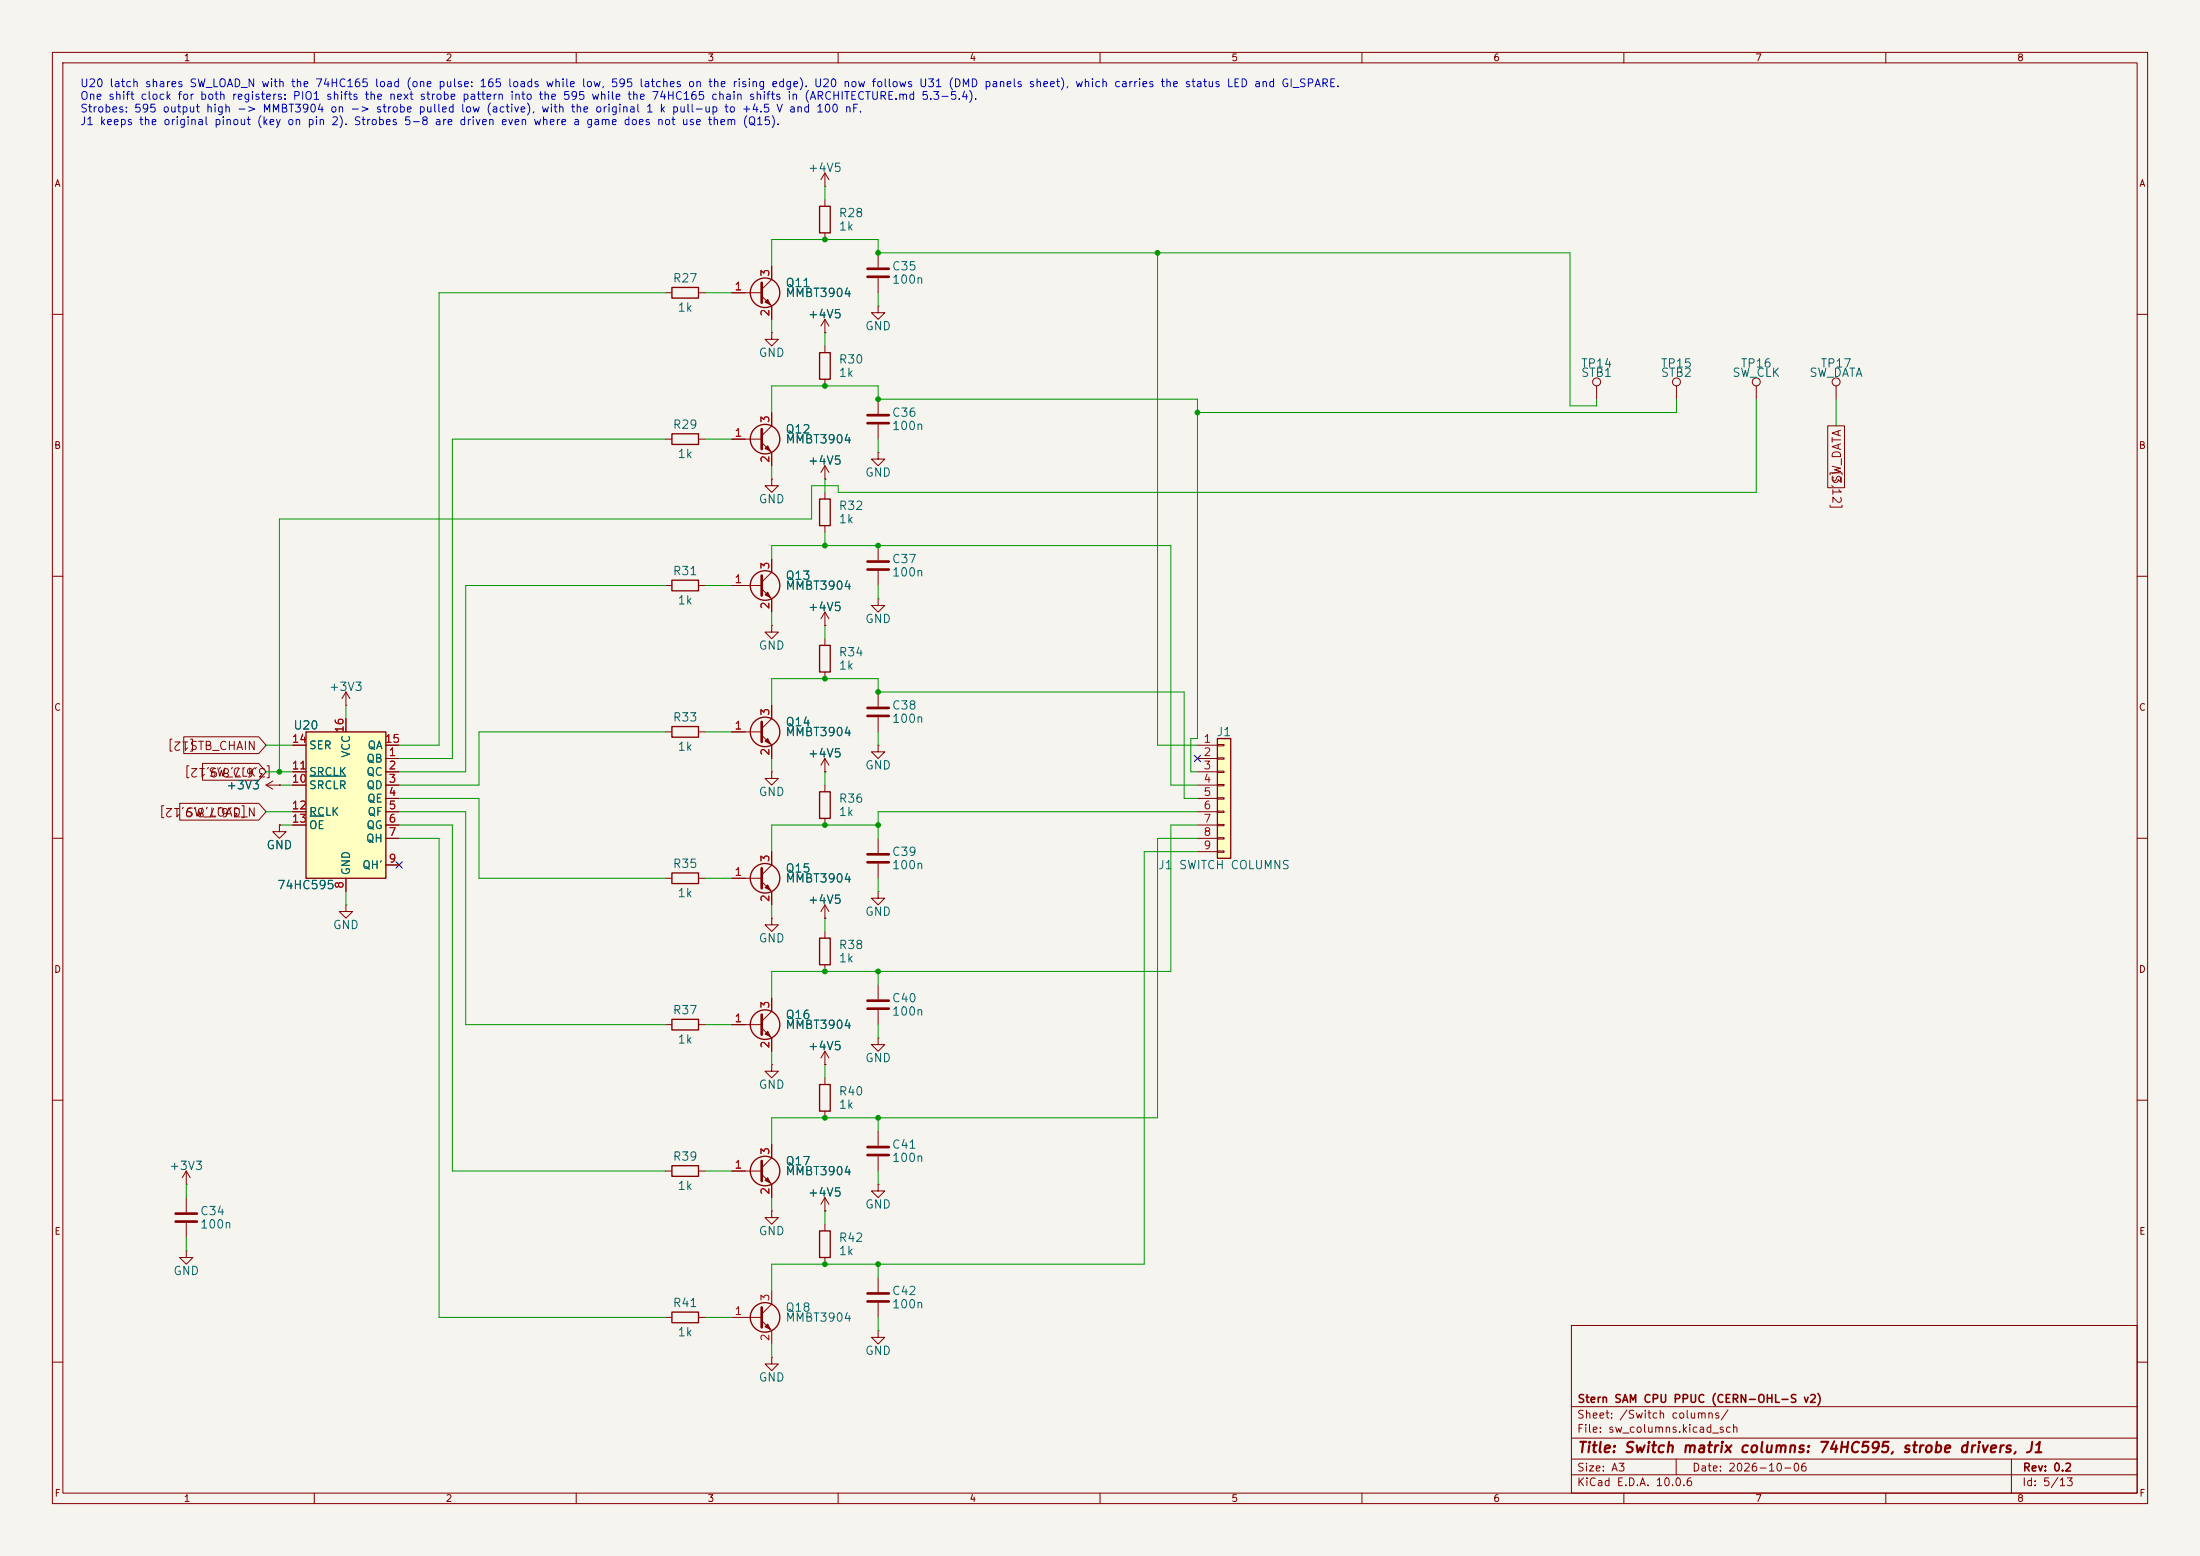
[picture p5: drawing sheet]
<svg xmlns="http://www.w3.org/2000/svg" width="420mm" height="297mm" viewBox="0 0 420 297" stroke-linecap="round" stroke-linejoin="round" font-family="sans-serif">
<path d="M0 0h420v297h-420z" fill="#f5f4ef" stroke="#f5f4ef" stroke-width=".19"/>
<g fill="none" stroke="#840000" stroke-width=".19">
<path d="M10 10h400v277h-400zM12 12h396v273h-396zM60 10v2M110 10v2M160 10v2M210 10v2M260 10v2M310 10v2M360 10v2M10 60h2M408 60h2M10 110h2"/>
<path d="M408 110h2M10 160h2M50.8 149.9l1.3 .7M50.8 149.9h2.5M52.1 149.1l-1.3 .8M53.3 149.9h.1M157.5 149.9v1.2M157.5 156.2v1.3M167.6 142.2v1.3h1.3l-1.3 1.3-1.2-1.3h1.2M167.6 142.2h.1M408 160h2M66 172.7v1.3h1.3l-1.3 1.3-1.2-1.3h1.2"/>
<path d="M66 172.7h.1M167.6 198.1v1.3h1.3l-1.3 1.3-1.2-1.3h1.2M167.6 198.1h.1M10 210h2M408 210h2M167.6 254v1.3h1.3l-1.3 1.2-1.2-1.2h1.2M167.6 254h.1M300 253h108v32h-108zM10 260h2M300 278.5h108M300 274.5h108M300 268.5h108"/>
<path d="M320 278.5v3M384 278.5v6.5M408 260h2M60 285v2M110 285v2M160 285v2M210 285v2M260 285v2M300 281.5h108M310 285v2M360 285v2"/>
</g>
<path d="M156.5 151.1h2v5.1h-2z" fill="none" stroke="#840000" stroke-width=".25"/>
<path d="M58.4 139.7h15.3v27.9h-15.3z" fill="#ffffc2"/>
<g fill="none" stroke="#840000" stroke-width=".25">
<path d="M156.5 67.3h2v5.1h-2zM128.3 110.7h5v2.1h-5zM58.4 139.7h15.3v27.9h-15.3zM128.3 138.7h5v2h-5zM156.5 123.2h2v5.1h-2zM128.3 166.6h5v2.1h-5zM156.5 179.1h2v5.1h-2zM128.3 194.6h5v2h-5zM156.5 207h2v5.1h-2zM128.3 250.4h5v2.1h-5z"/>
<circle cx="146" cy="111.8" r="2.82"/>
<circle cx="146" cy="139.7" r="2.82"/>
<circle cx="146" cy="167.6" r="2.82"/>
<circle cx="146" cy="195.6" r="2.82"/>
<circle cx="146" cy="223.5" r="2.82"/>
<circle cx="146" cy="251.5" r="2.82"/>
</g>
<g fill="none" stroke="#840000" stroke-width=".19">
<path d="M147.3 63.5v1.3h1.3l-1.3 1.2-1.3-1.2h1.3M147.3 63.5h.1M157.5 66v1.3M157.5 72.4v1.3M127 111.8h1.3M133.3 111.8h1.3M139.7 111.8h5.7M145.4 112.4l1.9 1.9v2.5M147.3 119.4v1.3h1.3l-1.3 1.2-1.3-1.2h1.3M147.3 119.4h.1M147.3 106.7v2.5l-1.9 1.9M157.5 119.4h.1"/>
<path d="M157.5 116.8v2.6M157.5 116.8l-.8 1.3M157.5 116.8l.7 1.3M167.6 114.3v1.3h1.3l-1.3 1.2-1.2-1.2h1.2M167.6 114.3h.1M167.6 104.1v2.8M167.6 109v2.8M66 134.6h.1M66 132.1v2.5M66 137.2v2.5M66 132.1l-.7 1.3M66 132.1l.8 1.3"/>
<path d="M127 139.7h1.3M133.3 139.7h1.3M139.7 139.7h5.7M147.3 134.6v2.6l-1.9 1.9M157.5 121.9v1.3M157.5 128.3v1.2M167.6 132.1v2.8M167.6 136.9v2.8M53.3 157.5v1.3h1.3l-1.3 1.2-1.2-1.2h1.2M53.3 157.5h.1M55.9 147.3h2.5M55.9 149.9h2.5"/>
<path d="M55.9 154.9h2.5M55.9 157.5h2.5M55.9 142.2h2.5M73.7 144.8h2.5M73.7 147.3h2.5M73.7 149.9h2.5M73.7 152.4h2.5M73.7 154.9h2.5M73.7 157.5h2.5M73.7 142.2h2.5M145.4 140.3l1.9 1.9v2.6M147.3 147.3v1.3h1.3l-1.3 1.3-1.3-1.3h1.3"/>
<path d="M147.3 147.3h.1M157.5 147.3h.1M157.5 144.8v2.5M157.5 144.8l-.8 1.3M157.5 144.8l.7 1.3M66 167.6v2.6M73.7 160h2.5M73.7 165.1h2.5M127 167.6h1.3M133.3 167.6h1.3M139.7 167.6h5.7M145.4 168.3l1.9 1.9v2.5"/>
<path d="M147.3 175.3v1.2h1.3l-1.3 1.3-1.3-1.3h1.3M147.3 175.3h.1M147.3 162.6v2.5l-1.9 1.9M157.5 175.3h.1M157.5 172.7l-.8 1.3M157.5 172.7l.7 1.3M157.5 172.7v2.6M157.5 177.8v1.3M167.6 170.2v1.3h1.3l-1.3 1.2-1.2-1.2h1.2M167.6 170.2h.1M167.6 160v2.8M167.6 164.8v2.8"/>
<path d="M127 195.6h1.3M133.3 195.6h1.3M139.7 195.6h5.7M145.4 196.2l1.9 1.9v2.6M147.3 190.5v2.5l-1.9 1.9M157.5 184.2v1.2M167.6 188v2.8M167.6 192.8v2.8M147.3 203.2v1.3h1.3l-1.3 1.2-1.3-1.2h1.3M147.3 203.2h.1M147.3 218.4v2.6l-1.9 1.9M157.5 205.7v1.3"/>
<path d="M157.5 212.1v1.3M167.6 215.9v2.8M35.6 226.1h.1M35.6 223.5l-.8 1.3M35.6 223.5l.7 1.3M35.6 223.5v2.6M139.7 223.5h5.7M145.4 224.2l1.9 1.9v2.5M167.6 220.7v2.8M127 251.5h1.3M133.3 251.5h1.3M139.7 251.5h5.7"/>
<path d="M145.4 252.1l1.9 1.9v2.5M147.3 259.1v1.2h1.3l-1.3 1.3-1.3-1.3h1.3M147.3 259.1h.1M147.3 246.4v2.5l-1.9 1.9"/>
</g>
<path d="M59.2 148.1h6.8M59.2 155.8h2.6" fill="none" stroke="#006464" stroke-width=".19"/>
<g fill="none" stroke="#840000" stroke-width=".51">
<path d="M145.4 109.9v3.8M165.6 107.2h4.1M165.6 108.7h4.1M145.4 137.8v3.8M165.6 135.1h4.1M165.6 136.7h4.1M145.4 165.7v3.8M165.6 163.1h4.1M165.6 164.6h4.1M145.4 193.7v3.8M165.6 191h4.1M165.6 192.5h4.1"/>
<path d="M165.6 218.9h4.1M145.4 221.6v3.8M165.6 220.5h4.1M145.4 249.6v3.8"/>
</g>
<g fill="#840000" stroke="#840000" stroke-width=".19">
<path d="M146 169.4l.6-.5 .5 1z"/>
<path d="M146 225.3l.6-.5 .5 1z"/>
<path d="M146 197.4l.6-.5 .5 1z"/>
<path d="M146 253.2l.6-.5 .5 1z"/>
<path d="M146 113.5l.6-.5 .5 1z"/>
<path d="M146 141.5l.6-.5 .5 1z"/>
</g>
<path d="M232.4 141h2.5v22.8h-2.5z" fill="#ffffc2"/>
<g fill="none" stroke="#840000" stroke-width=".25">
<path d="M156.5 39.4h2v5.1h-2zM128.3 54.9h5v2h-5zM128.3 82.8h5v2h-5zM156.5 95.3h2v5h-2zM232.4 141h2.5v22.8h-2.5zM128.3 222.5h5v2h-5zM156.5 234.9h2v5.1h-2z"/>
<circle cx="146" cy="55.9" r="2.82"/>
<circle cx="146" cy="83.8" r="2.82"/>
</g>
<g fill="none" stroke="#840000" stroke-width=".19">
<path d="M157.5 35.6h.1M157.5 33v2.6M157.5 38.1v1.3M157.5 33l-.8 1.3M157.5 33l.7 1.3M127 55.9h1.3M133.3 55.9h1.3M139.7 55.9h5.7M145.4 56.5l1.9 1.9v2.6M147.3 50.8v2.5l-1.9 1.9M157.5 44.5v1.2M167.6 58.4v1.3h1.3l-1.3 1.3-1.2-1.3h1.2"/>
<path d="M167.6 58.4h.1M167.6 48.3v2.8M167.6 53.1v2.8M147.3 78.7v2.6l-1.9 1.9M157.5 63.5h.1M157.5 61v2.5M157.5 61l-.8 1.2M157.5 61l.7 1.2M167.6 76.2v2.8M304.8 73.7v2.5M320 73.7v2.5M335.3 73.7v2.5"/>
<path d="M350.5 73.7v2.5M127 83.8h1.3M133.3 83.8h1.3M139.7 83.8h5.7M145.4 84.5l1.9 1.9v2.5M147.3 91.4v1.3h1.3l-1.3 1.3-1.3-1.3h1.3M147.3 91.4h.1M157.5 91.4h.1M157.5 88.9l-.8 1.3M157.5 88.9l.7 1.3M157.5 88.9v2.5M157.5 94v1.3"/>
<path d="M167.6 86.4v1.2h1.3l-1.3 1.3-1.2-1.3h1.2M167.6 86.4h.1M167.6 81v2.8M348.9 81.3h3.2v11.8h-3.2zM139.7 111.8h2.5M147.3 106.7v2.5M147.3 114.3v2.5M157.5 119.4h.1M157.5 100.3v1.3M66 137.2v2.5M139.7 139.7h2.5M147.3 134.6v2.6"/>
<path d="M34.3 153.3h15.1l1.4 1.6-1.4 1.6h-15.1zM35.1 140.6h14.3l1.4 1.6-1.4 1.6h-14.3zM38.7 145.7h10.7l1.4 1.6-1.4 1.6h-10.7zM53.3 157.5h.1M53.3 149.9h.1M55.9 142.2h2.5M55.9 147.3h2.5M55.9 149.9h2.5M55.9 154.9h2.5M55.9 157.5h2.5M73.7 142.2h2.5M73.7 144.8h2.5"/>
<path d="M73.7 147.3h2.5M73.7 149.9h2.5M73.7 152.4h2.5M73.7 154.9h2.5M73.7 157.5h2.5M147.3 142.2v2.6M157.5 147.3h.1M228.6 142.2h3.8M228.6 144.8h3.8M228.6 147.3h3.8M228.6 149.9h3.8M228.6 152.4h3.8"/>
<path d="M228.6 154.9h3.8M228.6 157.5h3.8M232.4 142.1h1.3v.3h-1.3zM232.4 144.7h1.3v.2h-1.3zM232.4 147.2h1.3v.2h-1.3zM232.4 149.7h1.3v.3h-1.3zM232.4 152.3h1.3v.2h-1.3zM232.4 154.8h1.3v.3h-1.3zM232.4 157.4h1.3v.2h-1.3zM232.4 159.9h1.3v.2h-1.3zM66 167.6v2.6M73.7 160h2.5"/>
<path d="M73.7 165.1h2.5M139.7 167.6h2.5M147.3 162.6v2.5M147.3 170.2v2.5M157.5 175.3h.1M228.6 160h3.8M228.6 162.6h3.8M232.4 162.4h1.3v.3h-1.3zM139.7 195.6h2.5M147.3 190.5v2.5M147.3 198.1v2.6M147.3 218.4v2.6"/>
<path d="M157.5 203.2h.1M157.5 200.7v2.5M157.5 200.7l-.8 1.2M157.5 200.7l.7 1.2M35.6 238.8v1.2h1.2l-1.2 1.3-1.3-1.3h1.3M35.6 238.8h.1M35.6 228.6v2.8M35.6 233.4v2.8M127 223.5h1.3M133.3 223.5h1.3M139.7 223.5h2.5M147.3 231.1v1.3h1.3l-1.3 1.3-1.3-1.3h1.3"/>
<path d="M147.3 231.1h.1M147.3 226.1v2.5M157.5 231.1h.1M157.5 228.6v2.5M157.5 233.7v1.2M157.5 228.6l-.8 1.3M157.5 228.6l.7 1.3M167.6 226.1v1.2h1.3l-1.3 1.3-1.2-1.3h1.2M167.6 226.1h.1M157.5 240v1.3M167.6 243.8v2.8M167.6 248.7v2.8"/>
<circle cx="304.8" cy="72.9" r=".76"/>
<circle cx="320" cy="72.9" r=".76"/>
<circle cx="335.3" cy="72.9" r=".76"/>
<circle cx="350.5" cy="72.9" r=".76"/>
</g>
<path d="M145.4 54v3.8M165.6 51.3h4.1M165.6 52.8h4.1M165.6 79.2h4.1M145.4 81.9v3.8M165.6 80.8h4.1M33.5 231.6h4.1M33.5 233.2h4.1M165.6 246.9h4.1M165.6 248.4h4.1" fill="none" stroke="#840000" stroke-width=".51"/>
<g fill="#840000" stroke="#840000" stroke-width=".19">
<path d="M146 85.6l.6-.5 .5 1z"/>
<path d="M146 57.7l.6-.5 .5 1z"/>
</g>
<g fill="none" stroke="#009600" stroke-width=".19">
<path d="M157.5 35.6v2.5M127 55.9h-43.2v86.3h-7.6M134.6 55.9h5.1M147.3 50.8v-5.1h20.3v2.6h132.1v29.2h5.1v-1.3M167.6 55.9v2.5M221 48.3v93.9h7.6M147.3 78.7v-5h20.3v2.5h61v64.8h-1.3v6.3h1.3M147.3 61v2.5M157.5 63.5v2.5M320 76.2v2.5h-91.4M335.3 76.2v17.8h-175.3v-1.3h-5.1v6.4h-101.6v48.2M350.5 76.2v5.1"/>
<path d="M127 83.8h-40.6v61h-10.2M134.6 83.8h5.1M147.3 88.9v2.5M157.5 91.4v2.6M167.6 83.8v2.6M127 111.8h-38.1v35.5h-12.7M134.6 111.8h5.1M147.3 106.7v-2.6h76.2v45.8h5.1M147.3 116.8v2.6M157.5 101.6v2.5M157.5 119.4v2.5M167.6 111.8v2.5"/>
<path d="M66 134.6v2.6M127 139.7h-35.6v10.2h-15.2M134.6 139.7h5.1M147.3 134.6v-5.1h20.3v2.6h58.5v20.3h2.5M167.6 139.7v2.5M50.8 154.9h5.1M50.8 147.3h5.1M50.8 142.2h5.1M53.3 149.9h2.6M53.3 157.5h2.6M76.2 154.9h12.7v40.7h38.1M76.2 157.5h10.2v66h40.6"/>
<path d="M76.2 152.4h15.2v15.2h35.6M147.3 144.8v2.5M157.5 147.3v2.6M167.6 157.5h-20.3v5.1M228.6 154.9h-61v5.1M228.6 157.5h-5.1v27.9h-76.2v5.1M66 170.2v2.5M76.2 160h7.6v91.5h43.2M134.6 167.6h5.1M147.3 172.7v2.6M157.5 175.3v2.5M167.6 167.6v2.6"/>
<path d="M228.6 160h-7.6v53.4h-73.7v5M228.6 162.6h-10.2v78.7h-71.1v5.1M134.6 195.6h5.1M167.6 185.4v2.6M167.6 195.6v2.5M147.3 200.7v2.5M157.5 203.2v2.5M167.6 213.4v2.5M35.6 226.1v2.5M35.6 236.2v2.6M134.6 223.5h5.1M147.3 228.6v2.5"/>
<path d="M157.5 231.1v2.6M167.6 223.5v2.6M134.6 251.5h5.1M147.3 256.5v2.6M167.6 241.3v2.5M167.6 251.5v2.5"/>
</g>
<path d="M228 144.2l1.2 1.2M229.2 144.2l-1.2 1.2M75.6 164.5l1.2 1.2M76.8 164.5l-1.2 1.2" fill="none" stroke="#000084" stroke-width=".19"/>
<path d="M59.2 148.1h6.8M59.2 155.8h2.6" fill="none" stroke="#006464" stroke-width=".19"/>
<g fill="#009600" stroke="#009600" stroke-width=".19">
<circle cx="167.6" cy="104.1" r=".46"/>
<circle cx="167.6" cy="132.1" r=".46"/>
<circle cx="167.6" cy="76.2" r=".46"/>
<circle cx="167.6" cy="48.3" r=".46"/>
<circle cx="157.5" cy="73.7" r=".46"/>
<circle cx="221" cy="48.3" r=".46"/>
<circle cx="228.6" cy="78.7" r=".46"/>
<circle cx="157.5" cy="241.3" r=".46"/>
<circle cx="167.6" cy="241.3" r=".46"/>
<circle cx="53.3" cy="147.3" r=".46"/>
<circle cx="157.5" cy="129.5" r=".46"/>
<circle cx="167.6" cy="185.4" r=".46"/>
<circle cx="157.5" cy="185.4" r=".46"/>
<circle cx="167.6" cy="157.5" r=".46"/>
<circle cx="157.5" cy="157.5" r=".46"/>
<circle cx="167.6" cy="213.4" r=".46"/>
<circle cx="157.5" cy="213.4" r=".46"/>
<circle cx="157.5" cy="104.1" r=".46"/>
<circle cx="157.5" cy="45.7" r=".46"/>
</g>
<text font-size="2" fill="#840000" x="301" y="277.8">Title: Switch matrix columns: 74HC595, strobe drivers, J1</text>
<g font-size="1.6" fill="#006464">
<text x="154.1" y="33.2">+4V5</text>
<text x="160" y="41.9">R28</text>
<text x="160" y="44.4">1k</text>
<text x="170.2" y="52">C35</text>
<text x="128.3" y="54.3">R27</text>
<text x="129.2" y="59.9">1k</text>
<text x="149.8" y="55.2">Q11</text>
<text x="149.8" y="57.1">MMBT3904</text>
<text x="170.2" y="54.6">100n</text>
<text x="154.1" y="61.2">+4V5</text>
<text x="165" y="63.4">GND</text>
<text x="144.7" y="68.5">GND</text>
<text x="160" y="69.8">R30</text>
<text x="301.7" y="70.6">TP14</text>
<text x="316.9" y="70.6">TP15</text>
<text x="332.2" y="70.6">TP16</text>
<text x="347.4" y="70.6">TP17</text>
<text x="160" y="72.3">1k</text>
<text x="301.7" y="72.3">STB1</text>
<text x="316.9" y="72.3">STB2</text>
<text x="330.6" y="72.3">SW_CLK</text>
<text x="345.3" y="72.3">SW_DATA</text>
<text x="128.3" y="82.2">R29</text>
<text x="149.8" y="83.1">Q12</text>
<text x="170.2" y="80">C36</text>
<text x="170.2" y="82.5">100n</text>
<text x="129.2" y="87.8">1k</text>
<text x="149.8" y="85">MMBT3904</text>
<text x="154.1" y="89.1">+4V5</text>
<text x="165" y="91.4">GND</text>
<text x="144.7" y="96.5">GND</text>
<text x="160" y="97.7">R32</text>
<text x="160" y="100.3">1k</text>
<text x="170.2" y="107.9">C37</text>
<text x="128.3" y="110.2">R31</text>
<text x="149.8" y="111.1">Q13</text>
<text x="149.8" y="113">MMBT3904</text>
<text x="170.2" y="110.4">100n</text>
<text x="129.2" y="115.8">1k</text>
<text x="154.1" y="117">+4V5</text>
<text x="165" y="119.3">GND</text>
<text x="144.7" y="124.4">GND</text>
<text x="160" y="125.7">R34</text>
<text x="160" y="128.2">1k</text>
<text x="62.7" y="132.3">+3V3</text>
<text x="170.2" y="135.8">C38</text>
<text x="55.9" y="139.6">U20</text>
<text x="128.3" y="138.1">R33</text>
<text x="129.2" y="143.7">1k</text>
<text x="149.8" y="139">Q14</text>
<text x="149.8" y="140.9">MMBT3904</text>
<text x="170.2" y="138.4">100n</text>
<text x="232.1" y="140.9">J1</text>
<text x="154.1" y="145">+4V5</text>
<text x="165" y="147.3">GND</text>
<text x="43.1" y="151.1">+3V3</text>
<text x="144.7" y="152.3">GND</text>
<text x="160" y="153.6">R36</text>
<text x="160" y="156.2">1k</text>
<text x="50.7" y="162.5">GND</text>
<text x="128.3" y="166.1">R35</text>
<text x="149.8" y="167">Q15</text>
<text x="170.2" y="163.8">C39</text>
<text x="170.2" y="166.3">100n</text>
<text x="221" y="166.3">J1</text>
<text x="224.9" y="166.3">SWITCH COLUMNS</text>
<text x="52.8" y="170.1">74HC595</text>
<text x="129.2" y="171.6">1k</text>
<text x="149.8" y="168.9">MMBT3904</text>
<text x="154.1" y="172.9">+4V5</text>
<text x="63.4" y="177.7">GND</text>
<text x="165" y="175.2">GND</text>
<text x="144.7" y="180.3">GND</text>
<text x="160" y="181.6">R38</text>
<text x="160" y="184.1">1k</text>
<text x="170.2" y="191.7">C40</text>
<text x="128.3" y="194">R37</text>
<text x="149.8" y="194.9">Q16</text>
<text x="149.8" y="196.8">MMBT3904</text>
<text x="170.2" y="194.3">100n</text>
<text x="129.2" y="199.6">1k</text>
<text x="154.1" y="200.9">+4V5</text>
<text x="165" y="203.1">GND</text>
<text x="144.7" y="208.2">GND</text>
<text x="160" y="209.5">R40</text>
<text x="160" y="212">1k</text>
<text x="128.3" y="221.9">R39</text>
<text x="170.2" y="219.7">C41</text>
<text x="32.2" y="223.7">+3V3</text>
<text x="129.2" y="227.5">1k</text>
<text x="149.8" y="222.8">Q17</text>
<text x="149.8" y="224.7">MMBT3904</text>
<text x="170.2" y="222.2">100n</text>
<text x="38.1" y="232.4">C34</text>
<text x="154.1" y="228.8">+4V5</text>
<text x="165" y="231.1">GND</text>
<text x="38.1" y="234.9">100n</text>
<text x="144.7" y="236.2">GND</text>
<text x="160" y="237.4">R42</text>
<text x="160" y="240">1k</text>
<text x="33" y="243.8">GND</text>
<text x="128.3" y="249.9">R41</text>
<text x="149.8" y="250.8">Q18</text>
<text x="170.2" y="247.6">C42</text>
<text x="170.2" y="250.1">100n</text>
<text x="129.2" y="255.5">1k</text>
<text x="149.8" y="252.7">MMBT3904</text>
<text x="165" y="259">GND</text>
<text x="144.7" y="264.1">GND</text>
</g>
<g font-size="1.6" fill="#840000">
<text x="349.4" y="89.6" transform="rotate(90 349.4 89.6)">[3,12]</text>
<text x="351.9" y="92.3" transform="rotate(-90 351.9 92.3)">SW_DATA</text>
<text x="36.1" y="143.6">STB_CHAIN</text>
<text x="37.4" y="141.1" transform="rotate(-180 37.4 141.1)">[12]</text>
<text x="39.7" y="148.7">SW_CLK</text>
<text x="52" y="146.2" transform="rotate(-180 52 146.2)">[3,6,7,8,9,12]</text>
<text x="47.2" y="153.8" transform="rotate(-180 47.2 153.8)">[3,6,7,8,9,12]</text>
<text x="35.3" y="156.3">SW_LOAD_N</text>
</g>
<g font-size="1.5" fill="#0000c2">
<text x="15.2" y="17">U20 latch shares SW_LOAD_N with the 74HC165 load (one pulse: 165 loads while low, 595 latches on the rising edge). U20 now follows U31 (DMD panels sheet), which carries the status LED and GI_SPARE.</text>
<text x="15.2" y="19.4">One shift clock for both registers: PIO1 shifts the next strobe pattern into the 595 while the 74HC165 chain shifts in (ARCHITECTURE.md 5.3-5.4).</text>
<text x="15.2" y="21.8">Strobes: 595 output high -&gt; MMBT3904 on -&gt; strobe pulled low (active), with the original 1 k pull-up to +4.5 V and 100 nF.</text>
<text x="15.2" y="24.3">J1 keeps the original pinout (key on pin 2). Strobes 5-8 are driven even where a game does not use them (Q15).</text>
</g>
<g font-size="1.5" fill="#a90000">
<text x="147.2" y="52.9" transform="rotate(-90 147.2 52.9)">3</text>
<text x="140.1" y="55.8">1</text>
<text x="147.2" y="60.6" transform="rotate(-90 147.2 60.6)">2</text>
<text x="140.1" y="83.7">1</text>
<text x="147.2" y="80.9" transform="rotate(-90 147.2 80.9)">3</text>
<text x="147.2" y="88.5" transform="rotate(-90 147.2 88.5)">2</text>
<text x="140.1" y="111.7">1</text>
<text x="147.2" y="108.8" transform="rotate(-90 147.2 108.8)">3</text>
<text x="147.2" y="116.4" transform="rotate(-90 147.2 116.4)">2</text>
<text x="147.2" y="136.8" transform="rotate(-90 147.2 136.8)">3</text>
<text x="55.6" y="142.1">14</text>
<text x="65.9" y="140" transform="rotate(-90 65.9 140)">16</text>
<text x="73.4" y="142.1">15</text>
<text x="140.1" y="139.6">1</text>
<text x="229.6" y="142.1">1</text>
<text x="55.6" y="149.8">10</text>
<text x="55.6" y="147.2">11</text>
<text x="74.1" y="144.7">1</text>
<text x="74.1" y="147.2">2</text>
<text x="74.1" y="149.8">3</text>
<text x="147.2" y="144.4" transform="rotate(-90 147.2 144.4)">2</text>
<text x="229.6" y="144.7">2</text>
<text x="229.6" y="147.2">3</text>
<text x="229.6" y="149.8">4</text>
<text x="55.6" y="154.8">12</text>
<text x="74.1" y="152.3">4</text>
<text x="74.1" y="154.8">5</text>
<text x="229.6" y="152.3">5</text>
<text x="229.6" y="154.8">6</text>
<text x="55.6" y="157.4">13</text>
<text x="74.1" y="157.4">6</text>
<text x="74.1" y="159.9">7</text>
<text x="229.6" y="157.4">7</text>
<text x="229.6" y="159.9">8</text>
<text x="74.1" y="165">9</text>
<text x="140.1" y="167.5">1</text>
<text x="147.2" y="164.7" transform="rotate(-90 147.2 164.7)">3</text>
<text x="229.6" y="162.5">9</text>
<text x="65.9" y="169.8" transform="rotate(-90 65.9 169.8)">8</text>
<text x="147.2" y="172.3" transform="rotate(-90 147.2 172.3)">2</text>
<text x="140.1" y="195.5">1</text>
<text x="147.2" y="192.6" transform="rotate(-90 147.2 192.6)">3</text>
<text x="147.2" y="200.3" transform="rotate(-90 147.2 200.3)">2</text>
<text x="147.2" y="220.6" transform="rotate(-90 147.2 220.6)">3</text>
<text x="140.1" y="223.4">1</text>
<text x="147.2" y="228.2" transform="rotate(-90 147.2 228.2)">2</text>
<text x="140.1" y="251.4">1</text>
<text x="147.2" y="248.5" transform="rotate(-90 147.2 248.5)">3</text>
<text x="147.2" y="256.1" transform="rotate(-90 147.2 256.1)">2</text>
</g>
<g font-size="1.5" fill="#006464">
<text x="58.9" y="143.4">SER</text>
<text x="70" y="143.4">QA</text>
<text x="58.9" y="148.5">SRCLK</text>
<text x="67.2" y="144.7" transform="rotate(-90 67.2 144.7)">VCC</text>
<text x="69.8" y="145.9">QB</text>
<text x="69.8" y="148.5">QC</text>
<text x="58.9" y="151">SRCLR</text>
<text x="69.8" y="151">QD</text>
<text x="70" y="153.5">QE</text>
<text x="58.9" y="156.1">RCLK</text>
<text x="58.9" y="158.6">OE</text>
<text x="69.8" y="161.2">QH</text>
<text x="69.8" y="158.6">QG</text>
<text x="70" y="156.1">QF</text>
<text x="67.2" y="167.2" transform="rotate(-90 67.2 167.2)">GND</text>
<text x="69" y="166.2">QH'</text>
</g>
<g font-size="1.5" fill="#840000">
<text x="301" y="268.1">Stern SAM CPU PPUC (CERN-OHL-S v2)</text>
<text x="300.9" y="273.8">File: sw_columns.kicad_sch</text>
<text x="300.9" y="271.1">Sheet: /Switch columns/</text>
<text x="300.9" y="281.2">Size: A3</text>
<text x="322.9" y="281.2">Date: 2026-10-06</text>
<text x="386" y="281.2">Rev: 0.2</text>
<text x="300.9" y="284">KiCad E.D.A. 10.0.6</text>
<text x="385.9" y="284">Id: 5/13</text>
</g>
<g font-size="1.3" fill="#840000">
<text x="35" y="12">1</text>
<text x="85" y="12">2</text>
<text x="135" y="12">3</text>
<text x="185" y="12">4</text>
<text x="235" y="12">5</text>
<text x="285" y="12">6</text>
<text x="335" y="12">7</text>
<text x="385" y="12">8</text>
<text x="10.3" y="36">A</text>
<text x="408.3" y="36">A</text>
<text x="10.2" y="86">B</text>
<text x="408.2" y="86">B</text>
<text x="10.2" y="136">C</text>
<text x="408.2" y="136">C</text>
<text x="10.2" y="186">D</text>
<text x="408.2" y="186">D</text>
<text x="10.3" y="236">E</text>
<text x="408.3" y="236">E</text>
<text x="10.3" y="286">F</text>
<text x="35" y="287">1</text>
<text x="85" y="287">2</text>
<text x="135" y="287">3</text>
<text x="185" y="287">4</text>
<text x="235" y="287">5</text>
<text x="285" y="287">6</text>
<text x="335" y="287">7</text>
<text x="385" y="287">8</text>
<text x="408.3" y="286">F</text>
</g>
</svg>
